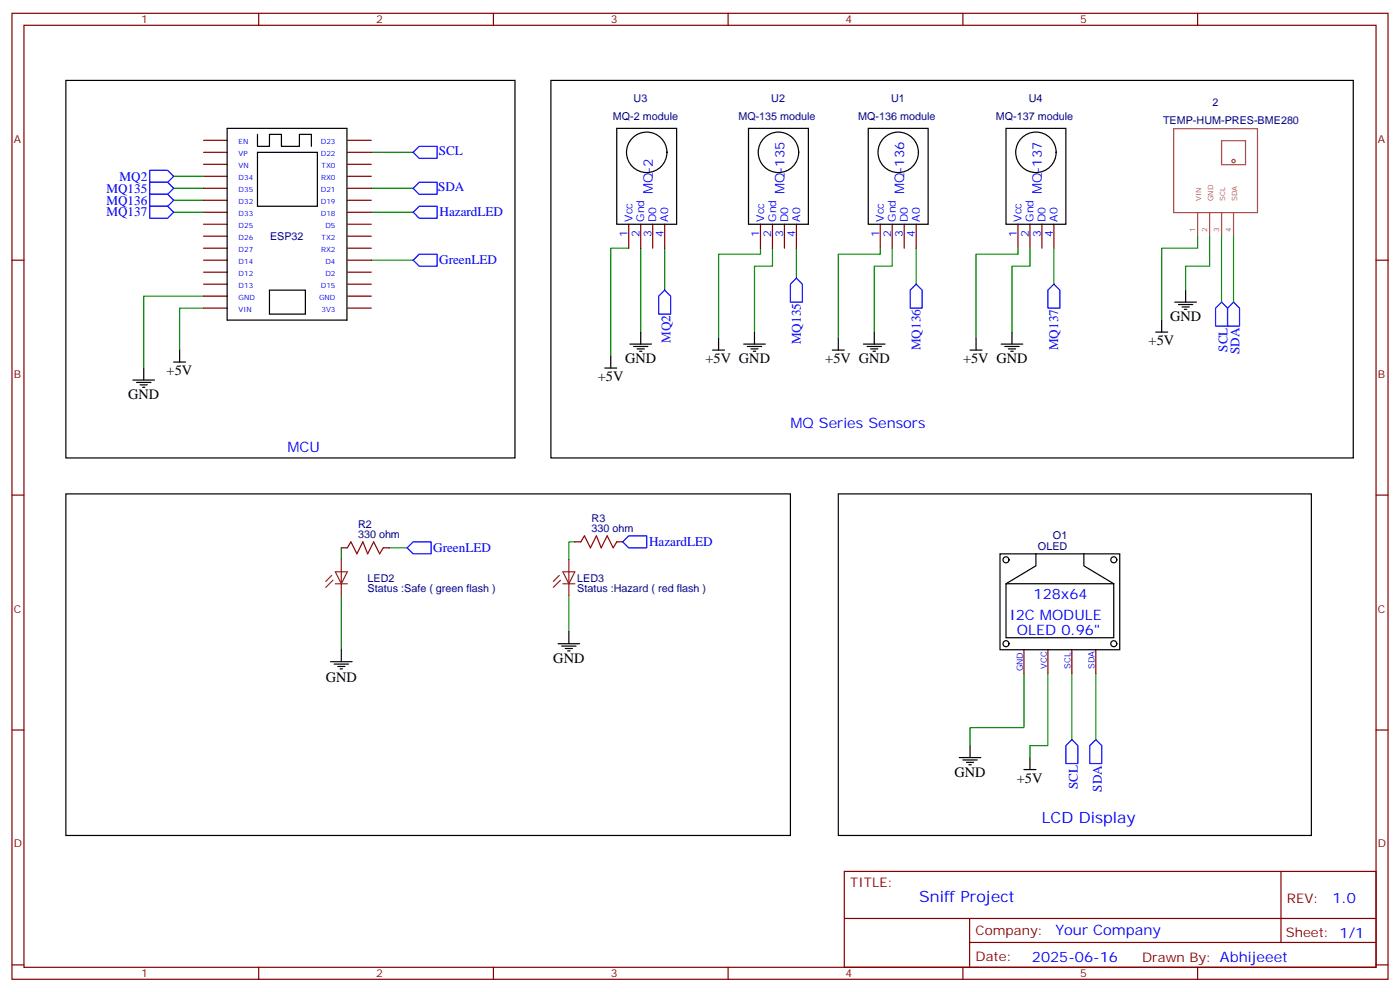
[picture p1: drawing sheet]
<svg xmlns="http://www.w3.org/2000/svg" width="412mm" height="292mm" viewBox="0 0 412 292" stroke-linecap="round" stroke-linejoin="round" font-family="sans-serif">
<g fill="none" stroke="#870000" stroke-width=".35">
<path d="M3.5 3.9h405.4v284.4h-405.4zM7.1 7.4h398.2v277.3h-398.2zM76.2 3.9v3.5M145.3 3.9v3.5M214.5 3.9v3.5M283.6 3.9v3.5M352.8 3.9v3.5M60 41.3h6.9M60 44.8h6.9M60 48.4h6.9M60 51.9h6.9M60 55.4h6.9"/>
<path d="M60 58.9h6.9M102.4 41.3h7M102.4 44.8h7M102.4 48.4h7M102.4 51.9h7M102.4 55.4h7M102.4 58.9h7M3.5 76.6h3.6M60 76.6h6.9M60 62.5h6.9M60 66h6.9M60 69.5h6.9"/>
<path d="M60 73.1h6.9M102.4 76.6h7M102.4 62.5h7M102.4 66h7M102.4 69.5h7M102.4 73.1h7M185.2 66v7.1M188.7 66v7.1M192.3 66v7.1M195.8 66v7.1M224 66v7.1M227.5 66v7.1"/>
<path d="M231.1 66v7.1M234.6 66v7.1M259.3 66v7.1M262.8 66v7.1M266.3 66v7.1M269.9 66v7.1M299.9 66v7.1M303.4 66v7.1M306.9 66v7.1M310.4 66v7.1M405.3 76.6h3.6M60 80.1h6.9"/>
<path d="M60 83.6h6.9M60 87.2h6.9M60 90.7h6.9M102.4 80.1h7M102.4 83.6h7M102.4 87.2h7M102.4 90.7h7M3.5 145.7h3.6M169.3 159.5h1.8M181.7 159.5h1.7M405.3 145.7h3.6M100.5 161.3h1.8"/>
<path d="M112.9 161.3h1.8M301.6 191.2v7.1M308.7 191.2v7.1M315.7 191.2v7.1M322.8 191.2v7.1M3.5 214.9h3.6M405.3 214.9h3.6M248.7 256.5h156.6v28.2h-156.6zM377.3 256.5v20.9M248.7 270.4h156.5M285.6 277.4h119.6M285.6 270.4v14.1"/>
<path d="M3.5 284h3.6M76.2 284.7v3.6M145.3 284.7v3.6M214.5 284.7v3.6M283.6 284.7v3.6M352.8 284.7v3.6M405.3 284h3.6"/>
</g>
<g fill="none" stroke="#00f" stroke-width=".35">
<path d="M44.1 53.7h5.3l1.8 1.7-1.8 1.8h-5.3zM44.1 57.2h5.3l1.8 1.7-1.8 1.8h-5.3zM44.1 50.1h5.3l1.8 1.8-1.8 1.8h-5.3zM121.7 55.4l1.8-1.7h5.3v3.5h-5.3zM121.7 44.8l1.8-1.7h5.3v3.5h-5.3zM44.1 60.7h5.3l1.8 1.8-1.8 1.7h-5.3zM121.7 62.5l1.8-1.8h5.3v3.5h-5.3zM121.7 76.6l1.8-1.8h5.3v3.6h-5.3zM195.8 85.4l1.8 1.8v5.3h-3.6v-5.3zM234.6 81.9l1.8 1.7v5.3h-3.6v-5.3zM269.9 83.6l1.7 1.8v5.3h-3.5v-5.3zM310.4 83.6l1.8 1.8v5.3h-3.5v-5.3z"/>
<path d="M359.8 88.9l1.8 1.8v5.3h-3.5v-5.3zM361.6 90.7l1.8-1.8 1.7 1.8v5.3h-3.5zM183.4 159.5l1.8-1.8h5.3v3.6h-5.3zM119.9 161.3l1.8-1.8h5.3v3.5h-5.3zM314 219.5l1.7-1.8 1.8 1.8v5.3h-3.5zM322.8 217.7l1.8 1.8v5.3h-3.6v-5.3z"/>
</g>
<g fill="none" stroke="#008700" stroke-width=".35">
<path d="M51.2 55.4h8.8M51.2 58.9h8.8M51.2 51.9h8.8M109.4 44.8h12.3M109.4 55.4h12.3M51.2 62.5h8.8M109.4 62.5h12.3M109.4 76.6h12.3M185.2 73.1h-5.3v31.7M188.7 73.1v24.7M195.8 73.1v12.3M224 73.1v1.7h-12.3v24.7"/>
<path d="M227.5 73.1v5.3h-5.3v19.4M234.6 73.1v8.8M259.3 73.1v1.7h-12.4v24.7M262.8 73.1v5.3h-5.3v19.4M269.9 73.1v10.5M299.9 73.1v1.7h-12.4v24.7M303.4 73.1v5.3h-5.3v19.4M310.4 73.1v10.5M352.8 69.5v3.6h-10.6v21.1M356.3 69.5v8.9h-7.1v7M359.8 69.5v19.4M363.4 69.5v19.4"/>
<path d="M60 87.2h-17.7v21.1M60 90.7h-7.1v12.3M169.3 159.5h-1.7v5.3M100.5 161.3v3.5M100.5 175.4v15.8M114.7 161.3h5.2M167.6 175.4v10.5M301.6 198.3v15.9h-15.8v5.3M308.7 198.3v21.2h-5.3v3.5M315.7 198.3v19.4M322.8 198.3v19.4"/>
</g>
<path d="M171.1 159.5l1.1-1.8 1.7 3.6 1.8-3.6 1.4 3.6 1.8-3.6 1.7 3.6 1.1-1.8M102.3 161.3l1.1-1.8 1.7 3.5 1.8-3.5 1.4 3.5 1.8-3.5 1.7 3.5 1.1-1.7" fill="none" stroke="#a10000" stroke-width=".35"/>
<g fill="none" stroke="#000" stroke-width=".35">
<path d="M19.4 23.7h132.3v111.1h-132.3zM66.9 37.8h35.3v56.4h-35.3zM75.8 39.5v3.6h3.6v-3.6h3.5v3.6h5.3v-3.6h3.5v3.6M162.3 23.7h236.3v111.1h-236.3zM181.7 37.8h17.6v28.2h-17.6zM220.5 37.8h17.6v28.2h-17.6zM255.8 37.8h17.6v28.2h-17.6zM296.3 37.8h17.7v28.2h-17.7zM75.8 44.8h17.7v15.9h-17.7zM79.4 85.4h10.6v7.1h-10.6zM188.7 97.8v3.5M211.7 99.5v3.5"/>
<path d="M222.2 97.8v3.5M246.9 99.5v3.5M257.5 97.8v3.5M287.5 99.5v3.5M298.1 97.8v3.5M340.4 97.8h3.6M342.2 94.2v3.6M346.1 88.9h6.3M347.1 89.6h4.3M348.2 90.3h2.1M348.9 91.1h.7M349.2 85.4v3.5"/>
<path d="M39.2 111.9h6.3M40.2 112.6h4.2M41.3 113.3h2.1M42 114h.7M42.3 108.3v3.6M51.2 106.6h3.5M52.9 103v3.6M178.2 108.3h3.5M179.9 104.8v3.5M185.6 101.3h6.3M186.6 102h4.3M187.7 102.7h2.1"/>
<path d="M188.4 103.4h.7M209.9 103h3.5M219.1 101.3h6.3M220.1 102h4.3M221.2 102.7h2.1M221.9 103.4h.7M245.2 103h3.5M254.4 101.3h6.3M255.4 102h4.2M256.5 102.7h2.1M257.2 103.4h.7M285.8 103h3.5"/>
<path d="M294.9 101.3h6.4M296 102h4.2M297 102.7h2.2M297.7 103.4h.7M19.4 145.4h213.4v100.5h-213.4zM246.9 145.4h139.4v100.5h-139.4zM294.6 163h35.2v28.2h-35.2zM296.3 171.8h31.8v15.9h-31.8zM305.2 163v3.5l-8.9 5.3M319.3 163v3.5l8.8 5.3M97.4 194.8h6.3M98.4 195.5h4.3"/>
<path d="M99.5 196.2h2.1M100.2 196.9h.7M100.5 191.2v3.6M164.4 189.5h6.3M165.5 190.2h4.2M166.5 190.9h2.1M167.2 191.6h.7M167.6 185.9v3.6M285.8 219.5v3.5M282.6 223h6.3M283.6 223.7h4.3M284.7 224.4h2.1"/>
<path d="M285.4 225.1h.7M301.6 226.5h3.6M303.4 223v3.5"/>
<circle cx="190.5" cy="44.8" r="6"/>
<circle cx="229.3" cy="44.8" r="6"/>
<circle cx="264.6" cy="44.8" r="6"/>
<circle cx="305.2" cy="44.8" r="6"/>
<circle cx="296.3" cy="164.8" r=".88"/>
<circle cx="328.1" cy="164.8" r=".88"/>
<circle cx="296.3" cy="189.5" r=".88"/>
<circle cx="328.1" cy="189.5" r=".88"/>
</g>
<path d="M97.7 169.4l-1.7 1.7M98.1 170.8l-2.1 2.1M98.8 171.8h3.5M98.8 168.3h3.5l-1.8 3.5zM100.5 164.8v10.6M164.7 169.4l-1.7 1.7M165.1 170.8l-2.1 2.1M165.8 168.3h3.5l-1.7 3.5zM165.8 171.8h3.5M167.6 164.8v10.6" fill="none" stroke="#8c2424" stroke-width=".35"/>
<g fill="none" stroke="#a64a4a" stroke-width=".35">
<path d="M345.7 37.9h24.7v24.7h-24.7zM359.8 41.4h7.1v7.1h-7.1zM352.8 62.6v6.9M356.3 62.6v6.9M359.8 62.6v6.9M363.4 62.6v6.9"/>
<circle cx="363.4" cy="47.4" r=".5"/>
</g>
<g font-size="4.6" fill="#00f">
<text x="306.9" y="242.4">LCD Display</text>
<text x="270.8" y="265.5">Sniff Project</text>
</g>
<g font-size="4.2">
<text x="344.7" y="94.6">GND</text>
<text x="338.4" y="101.6">+5V</text>
<text x="184.1" y="106.9">GND</text>
<text x="207.8" y="106.9">+5V GND</text>
<text x="243.1" y="106.9">+5V GND</text>
<text x="283.7" y="106.9">+5V GND</text>
<text x="49.1" y="110.5">+5V</text>
<text x="176.1" y="112.2">+5V</text>
<text x="37.7" y="117.5">GND</text>
<text x="163" y="195.1">GND</text>
<text x="96" y="200.9">GND</text>
<text x="281.2" y="228.6">GND</text>
<text x="299.5" y="230.5">+5V</text>
</g>
<g font-size="4.2" fill="#00f">
<text x="232.8" y="126">MQ Series Sensors</text>
<text x="84.7" y="133">MCU</text>
<text x="304.5" y="176.2">128x64</text>
<text x="297.4" y="182.5">I2C MODULE</text>
<text x="299.5" y="186.8">OLED 0.96&quot;</text>
<text x="392.5" y="265.8">1.0</text>
<text x="310.9" y="275.3">Your Company</text>
<text x="304" y="283.1">2025-06-16</text>
</g>
<g font-size="3.9" fill="#00f">
<text x="129.2" y="45.5">SCL</text>
<text x="35.2" y="53.2">MQ2</text>
<text x="31.3" y="56.7">MQ135</text>
<text x="129.1" y="56.1">SDA</text>
<text x="192.3" y="57.2" transform="rotate(-90 192.3 57.2)">MQ-2</text>
<text x="231.1" y="57.2" transform="rotate(-90 231.1 57.2)">MQ-135</text>
<text x="266.3" y="57.2" transform="rotate(-90 266.3 57.2)">MQ-136</text>
<text x="306.9" y="57.2" transform="rotate(-90 306.9 57.2)">MQ-137</text>
<text x="31.3" y="60.2">MQ136</text>
<text x="31.3" y="63.7">MQ137</text>
<text x="129.5" y="63.7">HazardLED</text>
<text x="129.4" y="77.7">GreenLED</text>
<text x="197.6" y="100.9" transform="rotate(-90 197.6 100.9)">MQ2</text>
<text x="235.9" y="101.3" transform="rotate(-90 235.9 101.3)">MQ135</text>
<text x="271.1" y="103.1" transform="rotate(-90 271.1 103.1)">MQ136</text>
<text x="311.7" y="103.1" transform="rotate(-90 311.7 103.1)">MQ137</text>
<text x="361.6" y="103.5" transform="rotate(-90 361.6 103.5)">SCL</text>
<text x="365.1" y="104.3" transform="rotate(-90 365.1 104.3)">SDA</text>
<text x="191.2" y="160.7">HazardLED</text>
<text x="127.6" y="162.3">GreenLED</text>
<text x="317.5" y="232.3" transform="rotate(-90 317.5 232.3)">SCL</text>
<text x="324.6" y="233" transform="rotate(-90 324.6 233)">SDA</text>
</g>
<g font-size="3.9" fill="#800">
<text x="250.5" y="261.1">TITLE:</text>
<text x="379.1" y="265.8">REV:</text>
<text x="287.4" y="275.3">Company:</text>
<text x="378.7" y="275.9">Sheet: 1/1</text>
<text x="287.4" y="283">Date:</text>
<text x="336.4" y="283.1">Drawn By: Abhijeeet</text>
</g>
<g font-size="3.2" fill="#800">
<text x="41.6" y="6.9">1</text>
<text x="110.8" y="6.9">2</text>
<text x="179.9" y="6.9">3</text>
<text x="249.1" y="6.9">4</text>
<text x="318.2" y="6.9">5</text>
<text x="4.1" y="42">A</text>
<text x="405.9" y="42">A</text>
<text x="4.1" y="111.2">B</text>
<text x="405.9" y="111.2">B</text>
<text x="4.1" y="180.3">C</text>
<text x="405.9" y="180.3">C</text>
<text x="4.1" y="249.4">D</text>
<text x="405.9" y="249.4">D</text>
<text x="41.6" y="287.7">1</text>
<text x="110.8" y="287.7">2</text>
<text x="179.9" y="287.7">3</text>
<text x="249.1" y="287.7">4</text>
<text x="318.2" y="287.7">5</text>
</g>
<g font-size="3.2" fill="#000080">
<text x="180.5" y="35.4">MQ-2 module</text>
<text x="186.6" y="30.1">U3</text>
<text x="217.5" y="35.4">MQ-135 module</text>
<text x="227.2" y="30.1">U2</text>
<text x="252.8" y="35.4">MQ-136 module</text>
<text x="262.5" y="30.1">U1</text>
<text x="293.3" y="35.4">MQ-137 module</text>
<text x="303.1" y="30.1">U4</text>
<text x="357.2" y="31.2">2</text>
<text x="342.6" y="36.4">TEMP-HUM-PRES-BME280</text>
<text x="79.5" y="70.7">ESP32</text>
<text x="105.5" y="155.5">R2</text>
<text x="174.3" y="153.7">R3</text>
<text x="105.5" y="158.4">330 ohm</text>
<text x="174.3" y="156.7">330 ohm</text>
<text x="305.8" y="162">OLED</text>
<text x="310.2" y="158.8">O1</text>
<text x="108.3" y="171.2">LED2</text>
<text x="170" y="171.2">LED3</text>
<text x="108.3" y="174.2">Status :Safe ( green flash )</text>
<text x="170" y="174.2">Status :Hazard ( red flash )</text>
</g>
<g font-size="3.2" fill="#00f">
<text x="186.3" y="65.3" transform="rotate(-90 186.3 65.3)">Vcc</text>
<text x="189.8" y="65.3" transform="rotate(-90 189.8 65.3)">Gnd</text>
<text x="193.3" y="65.3" transform="rotate(-90 193.3 65.3)">D0</text>
<text x="196.8" y="65.3" transform="rotate(-90 196.8 65.3)">A0</text>
<text x="225.1" y="65.3" transform="rotate(-90 225.1 65.3)">Vcc</text>
<text x="228.6" y="65.3" transform="rotate(-90 228.6 65.3)">Gnd</text>
<text x="232.1" y="65.3" transform="rotate(-90 232.1 65.3)">D0</text>
<text x="235.7" y="65.3" transform="rotate(-90 235.7 65.3)">A0</text>
<text x="260.3" y="65.3" transform="rotate(-90 260.3 65.3)">Vcc</text>
<text x="263.9" y="65.3" transform="rotate(-90 263.9 65.3)">Gnd</text>
<text x="267.4" y="65.3" transform="rotate(-90 267.4 65.3)">D0</text>
<text x="270.9" y="65.3" transform="rotate(-90 270.9 65.3)">A0</text>
<text x="300.9" y="65.3" transform="rotate(-90 300.9 65.3)">Vcc</text>
<text x="304.4" y="65.3" transform="rotate(-90 304.4 65.3)">Gnd</text>
<text x="308" y="65.3" transform="rotate(-90 308 65.3)">D0</text>
<text x="311.5" y="65.3" transform="rotate(-90 311.5 65.3)">A0</text>
<text x="184.9" y="69.8" transform="rotate(-90 184.9 69.8)">1</text>
<text x="188.4" y="69.8" transform="rotate(-90 188.4 69.8)">2</text>
<text x="191.9" y="69.8" transform="rotate(-90 191.9 69.8)">3</text>
<text x="195.4" y="69.8" transform="rotate(-90 195.4 69.8)">4</text>
<text x="223.7" y="69.8" transform="rotate(-90 223.7 69.8)">1</text>
<text x="227.2" y="69.8" transform="rotate(-90 227.2 69.8)">2</text>
<text x="230.7" y="69.8" transform="rotate(-90 230.7 69.8)">3</text>
<text x="234.2" y="69.8" transform="rotate(-90 234.2 69.8)">4</text>
<text x="258.9" y="69.8" transform="rotate(-90 258.9 69.8)">1</text>
<text x="262.5" y="69.8" transform="rotate(-90 262.5 69.8)">2</text>
<text x="266" y="69.8" transform="rotate(-90 266 69.8)">3</text>
<text x="269.5" y="69.8" transform="rotate(-90 269.5 69.8)">4</text>
<text x="299.5" y="69.8" transform="rotate(-90 299.5 69.8)">1</text>
<text x="303" y="69.8" transform="rotate(-90 303 69.8)">2</text>
<text x="306.6" y="69.8" transform="rotate(-90 306.6 69.8)">3</text>
<text x="310.1" y="69.8" transform="rotate(-90 310.1 69.8)">4</text>
</g>
<g font-size="2.5" fill="#00f">
<text x="301.3" y="197.6" transform="rotate(-90 301.3 197.6)">GND</text>
<text x="308.3" y="196.9" transform="rotate(-90 308.3 196.9)">VCC</text>
<text x="315.4" y="196.9" transform="rotate(-90 315.4 196.9)">SCL</text>
<text x="322.4" y="196.9" transform="rotate(-90 322.4 196.9)">SDA</text>
</g>
<g font-size="2.1" fill="#00f">
<text x="70.3" y="42.4">EN</text>
<text x="70.3" y="45.9">VP</text>
<text x="94.5" y="42.4">D23</text>
<text x="94.5" y="45.9">D22</text>
<text x="70.3" y="49.4">VN</text>
<text x="70.3" y="52.9">D34</text>
<text x="94.6" y="52.9">RX0</text>
<text x="94.7" y="49.4">TX0</text>
<text x="70.3" y="56.5">D35</text>
<text x="70.3" y="60">D32</text>
<text x="94.5" y="56.5">D21</text>
<text x="94.5" y="60">D19</text>
<text x="70.3" y="63.5">D33</text>
<text x="94.5" y="63.5">D18</text>
<text x="70.3" y="67">D25</text>
<text x="70.3" y="70.6">D26</text>
<text x="94.7" y="70.6">TX2</text>
<text x="95.9" y="67">D5</text>
<text x="70.3" y="74.1">D27</text>
<text x="70.3" y="77.6">D14</text>
<text x="94.6" y="74.1">RX2</text>
<text x="95.9" y="77.6">D4</text>
<text x="70.3" y="81.2">D12</text>
<text x="95.9" y="81.2">D2</text>
<text x="70.3" y="84.7">D13</text>
<text x="70.3" y="88.2">GND</text>
<text x="94" y="88.2">GND</text>
<text x="94.5" y="84.7">D15</text>
<text x="70.3" y="91.7">VIN</text>
<text x="94.7" y="91.7">3V3</text>
</g>
<g font-size="2.1" fill="#a54b4b">
<text x="353.8" y="59.2" transform="rotate(-90 353.8 59.2)">VIN</text>
<text x="357.3" y="59.2" transform="rotate(-90 357.3 59.2)">GND</text>
<text x="360.9" y="59.2" transform="rotate(-90 360.9 59.2)">SCL</text>
<text x="364.4" y="59.2" transform="rotate(-90 364.4 59.2)">SDA</text>
<text x="352.1" y="68.2" transform="rotate(-90 352.1 68.2)">1</text>
<text x="355.6" y="68.2" transform="rotate(-90 355.6 68.2)">2</text>
<text x="359.1" y="68.2" transform="rotate(-90 359.1 68.2)">3</text>
<text x="362.7" y="68.2" transform="rotate(-90 362.7 68.2)">4</text>
</g>
</svg>
